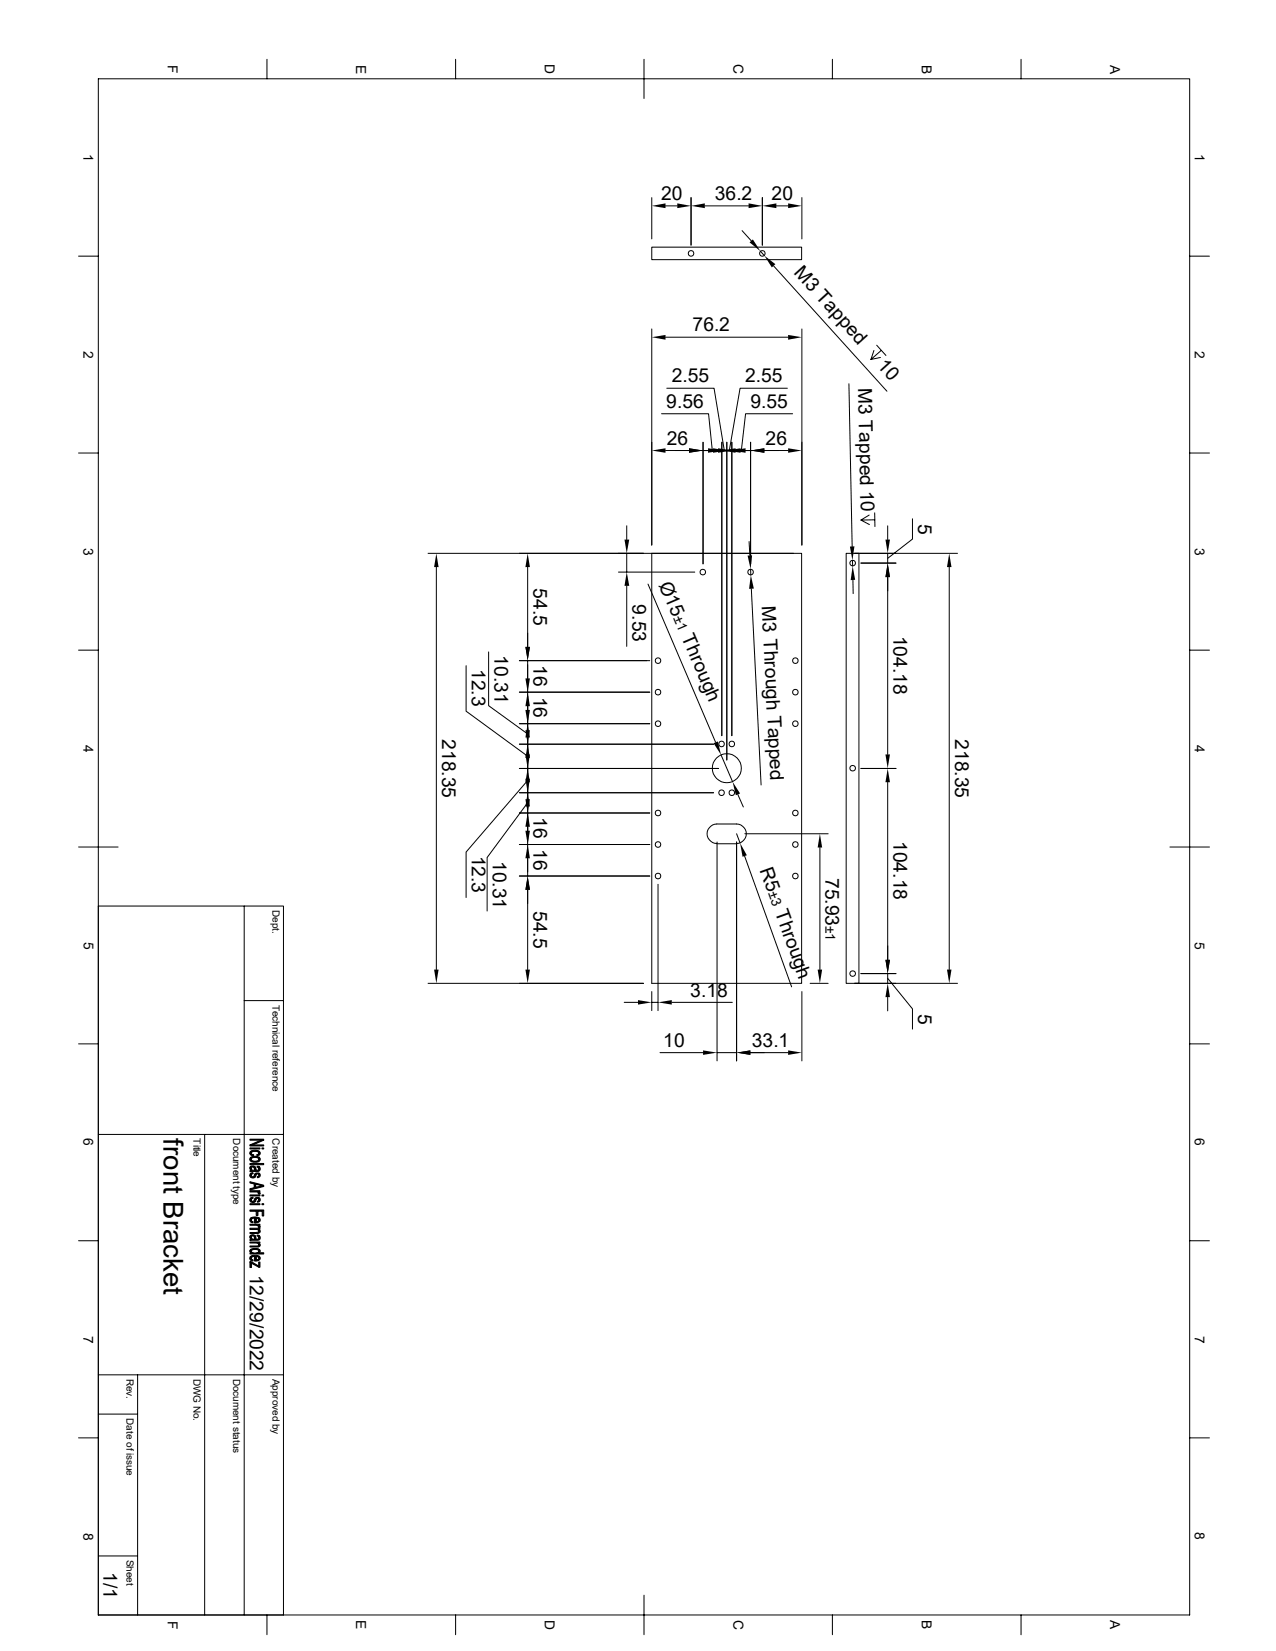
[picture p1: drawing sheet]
<svg xmlns="http://www.w3.org/2000/svg" width="216mm" height="279mm" viewBox="0 0 216 279" stroke-linecap="round" stroke-linejoin="round" font-family="sans-serif">
<g fill="none" stroke="#000" stroke-width=".17">
<path d="M16.6 13.3h184.7v260h-184.7zM45.2 10v3.3M77.1 10v3.3M109 10v6.7M140.8 10v3.3M172.8 10v3.3M110.3 33.4v7M112.6 34.8h2M116.9 33.4v8.1M119.3 34.8h7.4M125.6 39l1.5 1.8M129 33.4v8.1"/>
<path d="M131.4 34.8h1.9M135.7 33.4v7M13.3 43.3h3.3M110.3 41.8h25.3v2.1h-25.3zM110.3 55.7v36.5M112.6 57.1h20.7M128.7 42.5l.6 .8M130.9 45l19.2 21.2M135.7 55.7v36.5M147.9 59.3l-.5 1.5 1.7-1.5M148.3 58.4l1.6 1.8M201.3 43.3h3.3"/>
<path d="M13.3 76.7h3.3M111.9 70h8l.6 6.2M112.8 65.7h8l1.8 10.5M116.6 76.2h-4M119 76.2h3.1zM119 74.8v20.6M121.5 76.2h-4M122.1 76.2h.9zM122.1 74.8v49.7M123 76.2h.8zM123 74.8v53.8M123.8 76.2h3.2z"/>
<path d="M123.8 74.8v49.7M124.5 76.2h4M127 74.8v20.6M129.3 76.2h4M133.2 65.7h-8l-1.8 10.5M134.1 70h-7.9l-.8 6.2M143.6 64.9l.6 27.6M149 60.5l-1.6 .3M201.3 76.7h3.3M72.4 93.6h61.9M73.8 96v68.1M89.3 96v13.5"/>
<path d="M104.6 96.8h13M106 89v2.3M106 93.6v3.2M106 99.1v10.3M109.6 98.8l11.5 26.8M110.3 93.6h25.3v72.8h-25.3zM126.7 91.7l.2 2.3M127 96.3v1M127.1 99.7l1.7 33.1M143.2 93.6h2.1v72.8h-2.1zM144.2 94.8l.1 1M144.3 98.1l.1 2.4"/>
<path d="M144.6 93.6h17.4M145.7 95.3h5.9M145.7 88l1.4 .8M147.1 87.2l-1.4 .8h2.3M148 86.8v2.3M150.2 89v2.3M150.2 93.6v1.7zM150.2 97.7v30M154.4 87.8v3.4l-4.2 3.3M160.6 96v68.1M13.3 110h3.3M78.9 112.6v7.8l10.4 7.6"/>
<path d="M82.7 110.3v9.1l6.6 4.8M87.9 111.8h22M87.9 117.1h22M89.3 111.8v11.8M201.3 110h3.3M87.9 122.5h22M87.9 130h33.7M87.9 134.2h32.8M89.3 132.1l-10.4 12.1v7.7M89.3 124.8v2.9M89.3 128.3v3.5M89.3 136.5v11.8"/>
<path d="M89.3 135.8l-6.9 9.3v9.1M89.3 132.4v2.9M89.3 122.5v3.4zM89.3 125.9v4.1zM89.3 130v4.2zM89.3 134.2v3.4zM109.9 137.6h-22M120.7 125.9h-32.8M122 127.8l2 4.5M124.8 134.5l1 2.1M145.7 130h5.9M150.2 132.4v30"/>
<path d="M13.3 143.3h6.7M16.6 153.3h31.4v120M41.3 153.3v120M87.9 142.9h22M87.9 148.3h22M89.3 150.6v13.5M111.3 149.6v21.4M121.3 142.7a1.65 1.65 0 0 1-1.7-1.6 1.65 1.65 0 0 1 1.7-1.7h3.3a1.65 1.65 0 0 1 1.7 1.7 1.65 1.65 0 0 1-1.7 1.6M121.3 142.8h3.3M121.3 142.5v37M124.6 142.5v37M124.6 141.1l.6 1.6"/>
<path d="M126 144.9l7.9 22.1M126 141.1h14.1M138.7 143.4v20.7M198 143.3h6.6M13.3 176.7h3.3M41.3 169.3h6.7M72.4 166.4h36.5M105.6 169.6h2.3M110.3 167.8v3.2M110.3 169.6h1M111.7 178.1h7.3M113.7 169.6h10.2"/>
<path d="M121.3 178.1h3.3M127 178.1h6.3M135.7 167.8v11.7M137.1 166.4h3M144.6 166.4h17.4M150.2 165.6l4.2 5.1v3.5M150.2 168.7v2.4M150.2 164.8v1.6zM151.6 164.8h-5.9M201.3 176.7h3.3M16.6 192h31.4M34.6 192v81.3"/>
<path d="M13.3 210h3.3M201.3 210h3.3M16.6 239.3h6.7M16.6 232.7h31.4M23.3 232.7v40.6M13.3 243.3h3.3M201.3 243.3h3.3M16.6 263.3h6.7M45.2 273.3v3.3M77.1 273.3v3.3M109 270v6.6M140.8 273.3v3.3"/>
<path d="M172.8 273.3v3.3"/>
<circle cx="116.9" cy="42.9" r=".47"/>
<circle cx="129" cy="42.9" r=".47"/>
<circle cx="118.9" cy="96.8" r=".47"/>
<circle cx="127" cy="96.8" r=".47"/>
<circle cx="144.3" cy="95.3" r=".47"/>
<circle cx="111.3" cy="111.8" r=".47"/>
<circle cx="111.3" cy="117.1" r=".47"/>
<circle cx="134.6" cy="111.8" r=".47"/>
<circle cx="134.6" cy="117.1" r=".47"/>
<circle cx="111.3" cy="137.6" r=".47"/>
<circle cx="111.3" cy="122.5" r=".47"/>
<circle cx="122.1" cy="134.2" r=".47"/>
<circle cx="122.1" cy="125.9" r=".47"/>
<circle cx="123" cy="130" r="2.45"/>
<circle cx="123.8" cy="125.9" r=".47"/>
<circle cx="123.8" cy="134.2" r=".47"/>
<circle cx="134.6" cy="137.6" r=".47"/>
<circle cx="134.6" cy="122.5" r=".47"/>
<circle cx="144.3" cy="130" r=".47"/>
<circle cx="111.3" cy="142.9" r=".47"/>
<circle cx="111.3" cy="148.3" r=".47"/>
<circle cx="134.6" cy="142.9" r=".47"/>
<circle cx="134.6" cy="148.3" r=".47"/>
<circle cx="144.3" cy="164.8" r=".47"/>
</g>
<g fill="#000" stroke="#000" stroke-width=".17">
<path d="M42.3 196.9h2.3v.2h-2.3z" fill-rule="evenodd"/>
<path d="M42.5 197.7v.4z" fill-rule="evenodd"/>
<path d="M42.5 198.5h.3v.1l-.2 .1-.1 .2z" fill-rule="evenodd"/>
<path d="M42.3 194.9l.2-.1v.4l.4 .2v.2a.48 .48 0 0 1-.5-.2 .48 .48 0 0 1-.1-.5z" fill-rule="evenodd"/>
<path d="M42.4 197.4l.1-.1 .6 .1v.6a.38 .38 0 0 0-.2-.4 .38 .38 0 0 0-.4 .1l-.1 .3a.37 .37 0 0 1 0-.6z" fill-rule="evenodd"/>
<path d="M43.4 195.4l.4-.2v.3l-.3 .1z" fill-rule="evenodd"/>
<path d="M42.5 195.8l1.1-.1 .2 .1v.4a.83 .83 0 0 0-1.3 0z" fill-rule="evenodd"/>
<path d="M43.5 197.4h.3v.4l-.1-.2-.2-.1z" fill-rule="evenodd"/>
<path d="M42.4 198.6l.1-.1v.4a.31 .31 0 0 0 .4 .2 .31 .31 0 0 0 .2-.3 .46 .46 0 0 1 .7-.3v.4a.29 .29 0 0 0-.3-.2 .29 .29 0 0 0-.2 .4 .51 .51 0 0 1-.7 .2 .51 .51 0 0 1-.2-.7z" fill-rule="evenodd"/>
<path d="M42.3 194.3h1.7v.1h-1.7z" fill-rule="evenodd"/>
<path d="M42.5 194.8l.4-.2 .5 .1a.46 .46 0 0 1 .6 .2 .46 .46 0 0 1-.2 .6v-.3a.92 .92 0 0 0-1.3-.1z" fill-rule="evenodd"/>
<path d="M42.3 196l.2-.2v.4a.76 .76 0 0 0 1.3 0v-.4a.5 .5 0 0 1 .1 .7 .5 .5 0 0 1-.6 .2h-.1a.66 .66 0 0 1-.9-.7z" fill-rule="evenodd"/>
<path d="M42.5 197.8l.3 .2h.3l.1-.5v.1a.35 .35 0 0 0 .2 .4 .35 .35 0 0 0 .4 0v-.6a.47 .47 0 0 1 .2 .6 .47 .47 0 0 1-.6 .2l-1.1 .1v-.2h.2z" fill-rule="evenodd"/>
<path d="M43.8 198.5a.41 .41 0 0 1 .2 .5 .41 .41 0 0 1-.4 .3l-.1-.2 .3-.2z" fill-rule="evenodd"/>
<path d="M42.3 193.8h2.3v.1h-2.3z" fill-rule="evenodd"/>
<path d="M42.3 192.8h2.3v.2h-2.3z" fill-rule="evenodd"/>
<path d="M42.3 193.8l1.9-.8h.4l-1.8 .8z" fill-rule="evenodd"/>
<path d="M44.3 194.3h.3v.1h-.3z" fill-rule="evenodd"/>
<path d="M42.4 211.5l.1-.1v.6a.32 .32 0 0 1-.2-.2 .32 .32 0 0 1 .1-.3z" fill-rule="evenodd"/>
<path d="M42.5 209.4v.3z" fill-rule="evenodd"/>
<path d="M42.3 213.5l.2 .3v.7h-.2z" fill-rule="evenodd"/>
<path d="M42.5 202.6h.3v.2l-.2 .1-.1 .2z" fill-rule="evenodd"/>
<path d="M42.5 206.1v.4l.3 .3v.1a.45 .45 0 0 1-.5-.2 .45 .45 0 0 1 .2-.6z" fill-rule="evenodd"/>
<path d="M42.4 212.6h.1v.4l.3 .2v.2a.46 .46 0 0 1-.5-.3 .46 .46 0 0 1 .1-.5z" fill-rule="evenodd"/>
<path d="M42.4 209h.2h.5v.7a.43 .43 0 0 0-.1-.4 .43 .43 0 0 0-.5-.1v.5a.39 .39 0 0 1-.1-.7z" fill-rule="evenodd"/>
<path d="M43.8 208v.3z" fill-rule="evenodd"/>
<path d="M43.8 210.4v.3z" fill-rule="evenodd"/>
<path d="M42.3 213.5h.2l1.3 .7v.3z" fill-rule="evenodd"/>
<path d="M42.4 202.7h.1v.4a.31 .31 0 0 0 .4 .2 .31 .31 0 0 0 .2-.4 .56 .56 0 0 1 .7-.2v.3a.29 .29 0 0 0-.3-.2 .29 .29 0 0 0-.2 .4 .5 .5 0 0 1-.7 .3 .5 .5 0 0 1-.2-.8z" fill-rule="evenodd"/>
<path d="M42.5 206.1l.4-.1h.7l.2 .1v.4l-.1-.2-.4-.1v.8h-.2v-.8h-.5l-.1 .3z" fill-rule="evenodd"/>
<path d="M43.5 209l.3 .1v.4l-.1-.2-.2-.1z" fill-rule="evenodd"/>
<path d="M42.5 212.6l.3-.2 .8 .1 .2 .1v.3l-.1-.2-.4-.1v.8h-.2v-.8l-.5 .1-.1 .2z" fill-rule="evenodd"/>
<path d="M42.3 202.2h1.7v.2h-1.7z" fill-rule="evenodd"/>
<path d="M42.3 203.7h1.7v.2h-1.7z" fill-rule="evenodd"/>
<path d="M42.3 201.5h1.7v.2h-.3v.2l-.2-.2h-1.2z" fill-rule="evenodd"/>
<path d="M42.3 207.2h1.7v.1h-.3v.3v-.2l-.3-.1h-1.1z" fill-rule="evenodd"/>
<path d="M42.3 207.9h1.7v.1h-.2l-.1 .2-.2-.1h-1.2z" fill-rule="evenodd"/>
<path d="M42.3 210.2h1.7v.2h-.2l-.1 .1-.3-.1h-1.1z" fill-rule="evenodd"/>
<path d="M43.8 213.6h.2v.9h-.2z" fill-rule="evenodd"/>
<path d="M43.7 201.7l.3 .1-.1 .3h-.2z" fill-rule="evenodd"/>
<path d="M43.8 202.7a.41 .41 0 0 1 .2 .5 .41 .41 0 0 1-.4 .3l-.1-.2 .3-.2z" fill-rule="evenodd"/>
<path d="M43.3 206.2v.6h.1l.4-.3v-.4a.47 .47 0 0 1 .2 .6 .47 .47 0 0 1-.6 .2l-.1 .1z" fill-rule="evenodd"/>
<path d="M43.7 207.3l.3 .1-.1 .4-.2-.1z" fill-rule="evenodd"/>
<path d="M42.3 208.6l1.3-.1 .2-.4a.37 .37 0 0 1 .2 .5 .37 .37 0 0 1-.5 .1h-1.2z" fill-rule="evenodd"/>
<path d="M42.5 209.5l.6 .2 .1-.6 .1 .2a.31 .31 0 0 0 .1 .3 .31 .31 0 0 0 .4 0v-.5a.45 .45 0 0 1 .2 .6 .45 .45 0 0 1-.6 .2h-1.1v-.1l.2-.1z" fill-rule="evenodd"/>
<path d="M42.3 210.9h1.3l.2-.2v-.3a.37 .37 0 0 1 .2 .4 .37 .37 0 0 1-.5 .2h-1.2z" fill-rule="evenodd"/>
<path d="M42.5 211.4l.8-.1a.48 .48 0 0 1 .5 .1 .48 .48 0 0 1 .1 .6l-.1-.2a.79 .79 0 0 0-1.2-.2l-.1 .2z" fill-rule="evenodd"/>
<path d="M43.3 212.6l.1 .6 .3-.1 .1-.5a.5 .5 0 0 1 .1 .6 .5 .5 0 0 1-.6 .2z" fill-rule="evenodd"/>
<path d="M42.3 200l2.3 .6v.2l-1.3-.4-.3 .6v-.6l-.7-.2z" fill-rule="evenodd"/>
<path d="M42.3 201.2l.7-.2 .3-.6v.5l1.1-.2 .2 .1-2.3 .6z" fill-rule="evenodd"/>
<path d="M42.3 204.8h2.3v1h-.2v-.8h-.8v.7h-.3v-.7h-1z" fill-rule="evenodd"/>
<path d="M42.3 212h.2v-.2l.4 .2a.68 .68 0 0 0 .9-.2v.2h.8v.2h-2.3z" fill-rule="evenodd"/>
<path d="M44.3 202.2h.3v.2h-.3z" fill-rule="evenodd"/>
<path d="M44.3 203.7h.3v.2h-.3z" fill-rule="evenodd"/>
</g>
<g fill="#000">
<path d="M110.3 34.8l2.3-.4v.8zM114.6 34.4l2.3 .4-2.3 .4zM116.9 34.8l2.4-.4v.8zM126.7 34.4l2.3 .4-2.3 .4zM129 34.8l2.4-.4v.8zM133.3 34.4l2.4 .4-2.4 .4zM110.3 57.1l2.3-.4v.8zM126.8 41l.6-.5 1.3 2zM129.3 43.3l1.9 1.4-.6 .6zM133.3 56.7l2.4 .4-2.4 .4zM110.3 76.2l2.3-.3v.7zM116.6 75.9l2.4 .3-2.4 .4z"/>
<path d="M119.8 75.9l2.3 .3-2.3 .4zM120.6 75.9l2.4 .3-2.4 .4zM121.5 75.9l2.3 .3-2.3 .4zM122.1 76.2l2.4-.3v.7zM123 76.2l2.3-.3v.7zM123.8 76.2l2.4-.3v.7zM127 76.2l2.3-.3v.7zM133.3 75.9l2.4 .3-2.4 .4zM73.8 93.6l.4 2.4h-.8zM89.3 93.6l.4 2.4h-.8zM105.7 91.3h.8l-.5 2.3zM106 96.8l.5 2.3h-.8z"/>
<path d="M126.5 94h.8l-.3 2.3zM127 97.3l.6 2.3-.9 .1zM143.8 92.5h.8l-.4 2.3zM144.3 95.8l.4 2.3-.8 .1zM149.8 91.3h.8l-.4 2.3zM150.2 95.3l.4 2.4h-.8zM160.6 93.6l.4 2.4h-.8zM88.9 109.5h.8l-.4 2.3zM89.3 117.1l.4 2.4h-.8zM88.9 114.8h.8l-.4 2.3zM89.3 122.5l.4 2.3h-.8zM88.9 135.3h.8l-.4 2.3z"/>
<path d="M88.9 120.1h.8l-.4 2.4zM89.3 125.9l.4 2.4h-.8zM88.9 123.6h.8l-.4 2.3zM89.3 130l.4 2.4h-.8zM88.9 127.7h.8l-.4 2.3zM89.3 134.2l.4 2.3h-.8zM88.9 131.8h.8l-.4 2.4zM89.3 137.6l.4 2.3h-.8zM120.7 125.8l.8-.3 .5 2.3zM124 132.3l1.2 2-.7 .3zM149.8 127.7h.8l-.4 2.3zM150.2 130l.4 2.4h-.8z"/>
<path d="M89.3 142.9l.4 2.3h-.8zM88.9 140.6h.8l-.4 2.3zM89.3 148.3l.4 2.3h-.8zM125.2 142.7l1.2 2-.8 .3zM138.7 141.1l.4 2.3h-.8zM73.4 164.1h.8l-.4 2.3zM88.9 164.1h.8l-.4 2.3zM107.9 169.2l2.4 .4-2.4 .4zM111.3 169.6l2.4-.4v.8zM119 177.8l2.3 .3-2.3 .4zM124.6 178.1l2.4-.3v.7zM133.3 177.8l2.4 .3-2.4 .4z"/>
<path d="M138.3 164.1h.8l-.4 2.3zM149.8 162.4h.8l-.4 2.4zM150.2 166.4l.4 2.3h-.8zM160.2 164.1h.8l-.4 2.3z"/>
</g>
<text font-size="4.7" x="27.6" y="192.7" transform="rotate(90 27.6 192.7)">front Bracket</text>
<g font-size="3.3">
<text x="111.8" y="33.9">20</text>
<text x="120.9" y="33.9">36.2</text>
<text x="130.6" y="33.9">20</text>
<text x="134.2" y="46.2" transform="rotate(48 134.2 46.2)">M3 Tap ed</text>
<text x="117.2" y="56.1">76.2</text>
<text x="113.7" y="64.7">2.55</text>
<text x="126.1" y="64.7">2.55</text>
<text x="145.2" y="65.6" transform="rotate(89 145.2 65.6)">M3 Tapped 10</text>
<text x="148.3" y="61.9" transform="rotate(48 148.3 61.9)">10</text>
<text x="112.7" y="69">9.56</text>
<text x="127" y="69">9.55</text>
<text x="112.8" y="75.3">26</text>
<text x="129.5" y="75.3">26</text>
<text x="155.4" y="88.6" transform="rotate(90 155.4 88.6)">5</text>
<text x="90.3" y="99.6" transform="rotate(90 90.3 99.6)">54.5</text>
<text x="111.4" y="98.9" transform="rotate(67 111.4 98.9)">Ø15</text>
<text x="107" y="102.3" transform="rotate(90 107 102.3)">9.53</text>
<text x="115.3" y="107.8" transform="rotate(67 115.3 107.8)">Through</text>
<text x="128.9" y="102.6" transform="rotate(87 128.9 102.6)">M3 Through Tapped</text>
<text x="151.2" y="107.6" transform="rotate(90 151.2 107.6)">104.18</text>
<text x="79.8" y="113.2" transform="rotate(90 79.8 113.2)">12.3</text>
<text x="83.7" y="110.9" transform="rotate(90 83.7 110.9)">10.31</text>
<text x="90.3" y="112.6" transform="rotate(90 90.3 112.6)">16</text>
<text x="90.3" y="117.9" transform="rotate(90 90.3 117.9)">16</text>
<text x="74.8" y="125.1" transform="rotate(90 74.8 125.1)">218.35</text>
<text x="161.6" y="125.1" transform="rotate(90 161.6 125.1)">218.35</text>
<text x="90.3" y="138.3" transform="rotate(90 90.3 138.3)">16</text>
<text x="90.3" y="143.6" transform="rotate(90 90.3 143.6)">16</text>
<text x="151.2" y="142.3" transform="rotate(90 151.2 142.3)">104.18</text>
<text x="79.8" y="144.8" transform="rotate(90 79.8 144.8)">12.3</text>
<text x="83.4" y="145.7" transform="rotate(90 83.4 145.7)">10.31</text>
<text x="128.5" y="147.1" transform="rotate(70 128.5 147.1)">R5</text>
<text x="139.7" y="148.5" transform="rotate(90 139.7 148.5)">75.93</text>
<text x="90.3" y="154.1" transform="rotate(90 90.3 154.1)">54.5</text>
<text x="131.1" y="154.4" transform="rotate(70 131.1 154.4)">Through</text>
<text x="116.8" y="168.7">3.18</text>
<text x="155.4" y="171.5" transform="rotate(90 155.4 171.5)">5</text>
<text x="112.2" y="177.2">10</text>
<text x="127.2" y="177.2">33.1</text>
<text x="42.3" y="215.7" transform="rotate(90 42.3 215.7)">12/29/2022</text>
<text x="17.5" y="266.1" transform="rotate(90 17.5 266.1)">1/1</text>
</g>
<g font-size="2.3">
<text x="28.4" y="11" transform="rotate(90 28.4 11)">F</text>
<text x="60.3" y="10.9" transform="rotate(90 60.3 10.9)">E</text>
<text x="92.2" y="10.8" transform="rotate(90 92.2 10.8)">D</text>
<text x="124.1" y="10.8" transform="rotate(90 124.1 10.8)">C</text>
<text x="156" y="10.9" transform="rotate(90 156 10.9)">B</text>
<text x="187.8" y="10.9" transform="rotate(90 187.8 10.9)">A</text>
<text x="14.1" y="26" transform="rotate(90 14.1 26)">1</text>
<text x="202.1" y="26" transform="rotate(90 202.1 26)">1</text>
<text x="14.1" y="59.4" transform="rotate(90 14.1 59.4)">2</text>
<text x="202.1" y="59.4" transform="rotate(90 202.1 59.4)">2</text>
<text x="14.1" y="92.7" transform="rotate(90 14.1 92.7)">3</text>
<text x="202.1" y="92.7" transform="rotate(90 202.1 92.7)">3</text>
<text x="113.9" y="104.6" transform="rotate(67 113.9 104.6)">±1</text>
<text x="14.1" y="126" transform="rotate(90 14.1 126)">4</text>
<text x="202.1" y="126" transform="rotate(90 202.1 126)">4</text>
<text x="130" y="151.1" transform="rotate(70 130 151.1)">±3</text>
<text x="14.2" y="159.3" transform="rotate(90 14.2 159.3)">5</text>
<text x="139.7" y="156.7" transform="rotate(90 139.7 156.7)">±1</text>
<text x="202.1" y="159.4" transform="rotate(90 202.1 159.4)">5</text>
<text x="14.1" y="192.7" transform="rotate(90 14.1 192.7)">6</text>
<text x="202.1" y="192.7" transform="rotate(90 202.1 192.7)">6</text>
<text x="14.1" y="226" transform="rotate(90 14.1 226)">7</text>
<text x="202.1" y="226" transform="rotate(90 202.1 226)">7</text>
<text x="14.1" y="259.3" transform="rotate(90 14.1 259.3)">8</text>
<text x="202.1" y="259.3" transform="rotate(90 202.1 259.3)">8</text>
<text x="28.4" y="274.3" transform="rotate(90 28.4 274.3)">F</text>
<text x="60.3" y="274.2" transform="rotate(90 60.3 274.2)">E</text>
<text x="92.2" y="274.2" transform="rotate(90 92.2 274.2)">D</text>
<text x="124.1" y="274.2" transform="rotate(90 124.1 274.2)">C</text>
<text x="156" y="274.2" transform="rotate(90 156 274.2)">B</text>
<text x="187.8" y="274.2" transform="rotate(90 187.8 274.2)">A</text>
</g>
<g font-size="1.7">
<text x="46.1" y="154" transform="rotate(90 46.1 154)">Dept.</text>
<text x="46.1" y="170" transform="rotate(90 46.1 170)">Technical reference</text>
<text x="32.8" y="192.7" transform="rotate(90 32.8 192.7)">Title</text>
<text x="39.5" y="192.7" transform="rotate(90 39.5 192.7)">Document type</text>
<text x="46.1" y="192.6" transform="rotate(90 46.1 192.6)">Created by</text>
<text x="21.4" y="233.3" transform="rotate(90 21.4 233.3)">Rev.</text>
<text x="32.8" y="233.3" transform="rotate(90 32.8 233.3)">DWG No.</text>
<text x="39.5" y="233.3" transform="rotate(90 39.5 233.3)">Document status</text>
<text x="46.1" y="233.3" transform="rotate(90 46.1 233.3)">Approved by</text>
<text x="21.4" y="240" transform="rotate(90 21.4 240)">Date of issue</text>
<text x="21.4" y="264" transform="rotate(90 21.4 264)">Sheet</text>
</g>
</svg>
